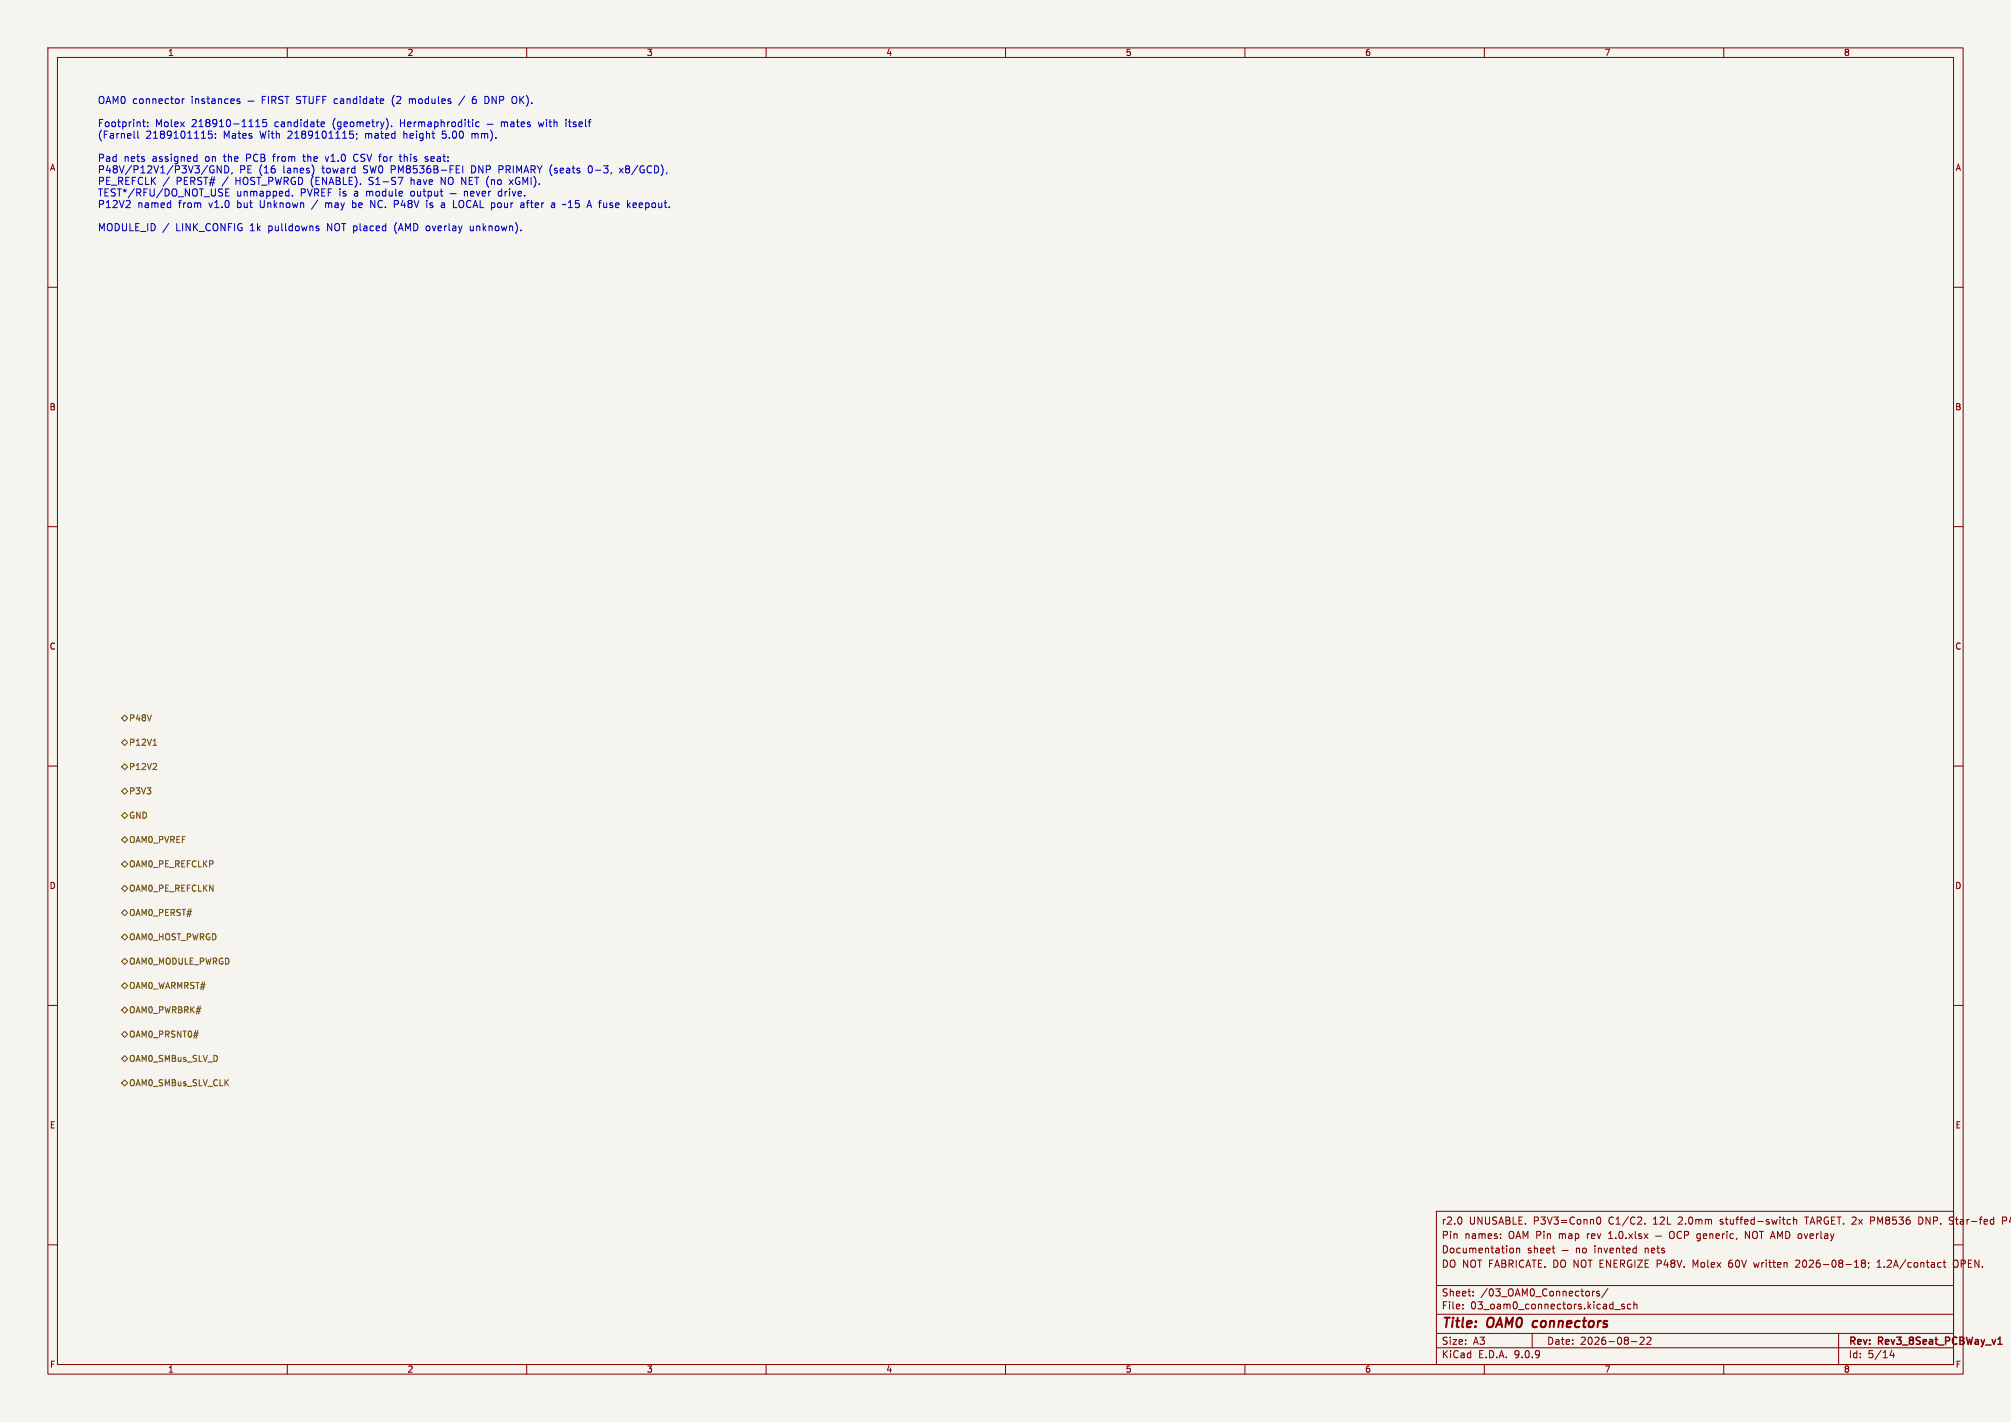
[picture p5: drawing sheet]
<svg xmlns="http://www.w3.org/2000/svg" width="420mm" height="297mm" viewBox="0 0 420 297" stroke-linecap="round" stroke-linejoin="round" font-family="sans-serif">
<path d="M0 0h420v297h-420z" fill="#f5f4ef" stroke="#f5f4ef" stroke-width=".21"/>
<g fill="none" stroke="#840000" stroke-width=".21">
<path d="M10 10h400v277h-400zM12 12h396v273h-396zM60 10v2M110 10v2M160 10v2M210 10v2M260 10v2M310 10v2M360 10v2M10 60h2M408 60h2M10 110h2"/>
<path d="M408 110h2M10 160h2M408 160h2M10 210h2M408 210h2M300 253h108v32h-108zM305.2 254.5v.9M313.4 258.5v.2M313.4 257.8v.1M333.6 254.3l.2-.1a.8 .8 0 0 1 .5 .7 .8 .8 0 0 1-.5 .8l-.2-.2-.2-.4zM335.9 258.7h.9M336.1 257.5l-.2 .1"/>
<path d="M343.5 255.5v.2M345.7 258.2h1.3M348.9 257.3l.1-.1a.5 .5 0 0 1 .7 .5v.5a.5 .5 0 0 1-.5 .5 .5 .5 0 0 1-.5-.5v-.5zM351.2 257.3a.71 .71 0 0 0-1 .5 .71 .71 0 0 0 .7 .9l.3-.2M351.8 258l.7-.1 .2-.2-.1-.4-.8-.1v1.5M355.1 257.7v1.2l-.3 .3-.4-.1M355.1 257.8l-.4-.1-.3 .3 .1 .6h.6M355.7 258.2l.7-.2v-.2l-.5-.1-.2 .2 .1 .7h.6M357.1 257.8l.2-.1 .4 .1v.9M357.1 257.7v1M358.4 258.2l.7-.2-.1-.2-.4-.1-.2 .2v.7h.6M359.7 257.7v1"/>
<path d="M360.2 257.7l-.5 .3M360.7 257.2v.1M360.7 257.7v1M362 257.8l-.4-.1-.3 .3 .1 .6h.6M362.7 258.6l-.1 .3M364.5 258.7v-1.5l.9 1.5M373.9 254.8l-.4-.1-.3 .3 .2 .6h.5M374.6 254.8l.2-.1 .4 .1v.9M374.6 254.2v1.5M376.9 254.2h.8M390.7 255h.5M391.2 254.2h-.5v1.5"/>
<path d="M401.3 254.3l-.6-.1v1.5l.6-.1M407.4 254.2l.5 .1M407.4 254.9l.5 .2M407.9 255.5l-.6 .2M418.2 255l.7-.1 .2-.2-.1-.4-.8-.1v1.5M10 260h2M300 278.5h108M300 274.5h108M300 268.5h108M305.5 273.2v.2M305.5 272.5v.1M307.7 270.5v.2"/>
<path d="M307.7 269.8v.1M315.6 260.7l.3 .1 .2 .2-.1 .5-.4 .2M316.7 260.8l.2-.1 .4 .1 .1 .9M316.7 260.7v1M320 278.5v3M324.2 260.7h.5M324.6 261.7h.1M326.2 261.2h1.3M329.2 260.8l.2-.1 .4 .1 .1 .9M329.2 260.7v1M330.7 260.8l.3-.1 .3 .3v.4l-.3 .3-.3-.1-.2-.2zM332.6 269.7v1"/>
<path d="M333 269.7l-.4 .3M334 269.8l-.3-.1-.3 .2 .1 .2 .5 .2v.3h-.6M335.8 269.1l-1.3 1.9M337.2 273.5h1.2M339.2 272.5l-.3-.1-.2 .2v.2l.5 .2v.3h-.5M340.6 272.5l-.4-.1-.3 .3 .1 .6h.6M341.2 272.5l.2-.1 .4 .1 .1 .9M341.2 271.9v1.5M342.5 279.4l.6-.1 .3 .4-1 1.1h1M343.9 279.4l.6-.1 .3 .4-.9 1.1h.9M354.1 264.3l-.5-1.1v1.5M361.3 263.3a1.01 1.01 0 0 0 0 1.4"/>
<path d="M361.3 263.8l-.3 .2M366.2 263.7l.3 1 .3-.7M375.6 263.2l-.6 .1M375.8 263.8l-.9 .9h1M384 278.5v6.5M387.3 264.7h.9M389 263.8l-.3-.3 .3-.3 .4 .1 .2 .2-.3 .3M389 263.8l-.3 .3v.3l.3 .3 .4-.1 .2-.2-.1-.4-.2-.2M389 263.8h.3M390.2 263.8v.1M390.3 264.6l-.1 .3M392 264.7h.9"/>
<path d="M392 263.6l.4-.4v1.5M405.8 263.7h.6M406 263.2v1.3l.4 .2M408 260h2M408.9 263.4l-.3-.2a.5 .5 0 0 0-.7 .5v.5a.5 .5 0 0 0 .4 .5 .5 .5 0 0 0 .6-.2M60 285v2M110 285v2M160 285v2M210 285v2M260 285v2M300 281.5h108M310 285v2"/>
<path d="M340.7 280.2h1.2M360 285v2M395.1 282l-.4 1.1h1M395.4 282.6v1"/>
</g>
<path d="M417.3 280.8h.8" fill="none" stroke="#840000" stroke-width=".3"/>
<path d="M320.2 276.1l-.2 .7 .4 .4" fill="none" stroke="#840000" stroke-width=".4"/>
<g fill="none" stroke="#725600" stroke-width=".21">
<path d="M25.4 150l.6-.6 .7 .6-.7 .6zM26 154.4l.7 .7-.7 .6-.6-.6zM32 155.7h.7M32.6 159.6v.4M25.4 175.4l.6-.6 .7 .6-.7 .6zM25.4 170.3l.6-.6 .7 .6-.7 .7zM25.4 165.2l.6-.6 .7 .6-.7 .7zM25.4 160.2l.6-.7 .7 .7-.7 .6zM26 179.8l.7 .7-.7 .6-.6-.6zM31.9 160.7h.8M25.4 185.6l.6-.7 .7 .7-.7 .6zM25.4 195.7l.6-.6 .7 .6-.7 .7z"/>
<path d="M25.4 190.6l.6-.6 .7 .6-.7 .7zM25.4 216l.6-.6 .7 .6-.7 .7zM25.4 211l.6-.7 .7 .7-.7 .6zM25.4 205.9l.6-.7 .7 .7-.7 .6zM25.4 200.8l.6-.6 .7 .6-.7 .6zM40.5 215.8h.9M25.4 226.2l.6-.6 .7 .6-.7 .6zM25.4 221.1l.6-.6 .7 .6-.7 .7z"/>
</g>
<g fill="none" stroke="#0000c2" stroke-width=".21">
<path d="M28 27.4v1.3l.2 .2M28.8 27.4v1.3l.2 .2M29.8 25.5h.5M30 25v1.2l.3 .3M30.8 26.3v.2M30.8 25.5v.2M35.3 37l-1.2 1.9M38.1 20.6v1M38.5 20.6l-.4 .3M40.7 32.7l.4 .1M41.1 32.2v1.5M41.1 33.6l-.4 .1"/>
<path d="M43.6 27.4l-.1 .7 .2-.2 .5 .1 .1 .6-.2 .3-.6-.2M44.4 35.5h.3v.5l-.4 .1M45 28.7v.2M45 27.9v.2M46.2 34.6v1.5l-.9-1.5v1.5M46.9 34.6v1.5a.78 .78 0 0 0 .8-.4 .78 .78 0 0 0-.1-.9M47.1 39.5v1.5h.7M48.5 36.1l-.2 .2M50.1 20.7l-.4-.1-.2 .2 .1 .3 .5 .1v.4h-.6M51.8 21.1h1.3M53.4 26.5h.9M53.4 25.4l.4-.4v1.5"/>
<path d="M54.8 20.8h.5M55.5 20.1h-.7v1.5M55.6 25h-.7l-.1 .7 .3-.2 .5 .1 .1 .2-.1 .5-.2 .2-.6-.2M56.1 20.1v1.5M56.8 20.9l.7-.1 .1-.2v-.3l-.8-.2v1.5M57.1 20.9l.5 .7M59.1 20.2l-.6-.1-.2 .2v.4l.6 .3 .2 .3-.3 .3h-.6M59.5 20.1h.8M59.9 20.1v1.5M60.3 39.5v1.5M62.8 20.2l-.6-.1-.2 .2v.4l.6 .3 .2 .3-.3 .3h-.6M63.2 32.7h.6"/>
<path d="M63.2 20.1h.9M63.6 20.1v1.5M64.6 20.1v1.2l.2 .3h.5l.1-.3v-1.2M66.1 20.8h.5M66.8 20.1h-.7v1.5M67.1 25.5h.5l.2 .3-.7 .2M67.1 26.4h.6M67.4 20.8h.5M67.9 32.7l.4 1M68.1 20.1h-.7v1.5M70.5 20.7l-.4-.1-.3 .3 .1 .7h.6M71.1 20.7h.6l.1 .9"/>
<path d="M71.8 21l-.5 .1-.2 .2 .2 .3h.5M72.5 20.8l.2-.2 .4 .1v.9M72.5 20.6v1M73.7 28l.1 .2v.5l-.2 .2-.5-.1M74.3 32.2a.81 .81 0 0 0-.5 .8 .81 .81 0 0 0 .5 .7M74.4 28l.1 .1M74.5 20.7l-.4-.1-.3 .3 .1 .7h.6M74.5 20.1v1.5M74.5 27.9v.2M74.6 28.8l-.2 .3M74.6 28l-.1 .1M75.2 20.1v.2"/>
<path d="M75.2 20.6v1M76.6 20.7l-.5-.1-.3 .3 .2 .7h.6M76.6 20.1v1.5M77.3 20.7h.5l.1 .9M77.9 21l-.5 .1-.2 .2 .2 .3h.5M78.4 20.6h.6M78.6 20.1v1.3l.4 .2M79.4 21.1l.7-.1v-.3l-.5-.1-.2 .2 .1 .8h.6M80.9 25.2l.2 .5-.2 .9M81.8 26.3v.2M82 20.6v1M83.3 32.7h.6"/>
<path d="M83.6 32.2v1.3l.3 .2M84.1 37l-.6 1.5M85.5 20.6v1M85.7 20.6l-.2 .2M85.8 37v1.5M85.9 37.6l-.1 .1M89.3 32.8l-.3-.1-.2 .2v.2l.5 .2v.3h-.5M92.1 38.5v-1.5l.9 1.5M92.3 28.7l.1 .1M92.4 27.4v.6M95.3 36.1h.7M95.3 34.6h.7"/>
<path d="M96.6 34.6v1.5M97 40v1M97.1 20.1l-1.3 1.9M98.6 27.9v1M98.6 27.9v.1M98.8 34.6h-.3v1.5h.3M99.2 20.7l-.4 .1-.2 .2M99.3 20.1l-.4 .1a1.01 1.01 0 0 0 0 1.4h.3M99.5 40l.3 1 .4-1M100.1 25.5h-.5l-.3 .2 .2 .7h.6M101.3 20.1l.7 .2M101.7 26h1.3"/>
<path d="M102 21.4l-.7 .2M102.1 40v1M104.7 25.6l.4-.1 .2 .2M104.7 25.5v1M105.3 25.7l.3-.2h.3l.1 1M105.3 25.7v.8M106.3 37.5l.8 1M106.7 25.5h.6v1M107.1 37.5l-.8 1M107.3 25.8l-.5 .1-.2 .2 .2 .4 .5-.1M107.8 25.5h.6M108.1 25v1.2l.3 .3"/>
<path d="M108.8 26l.8-.2-.1-.3h-.4l-.3 .2 .1 .7h.6M110.7 25.5h-.4l-.2 .2 .1 .2 .5 .1v.4h-.6M112.4 25.5l.3 1M118.2 25v.1M118.2 25.5v1M123.5 34.7l-.2-.1a.8 .8 0 0 0-.5 .8 .8 .8 0 0 0 .5 .7h.2M129.3 35.1l.8 1M130.1 35.1l-.8 1M35.3 46.6l-1.3 2M47.1 40.2h.5M60.3 40.9l-.1 .1M61.1 40.8v.2"/>
<path d="M66.2 47.7l.4 .1v.2l-.2 .2h-.3M66.2 47.2l.4 .1M68 42.4v1M68.1 42.4l-.1 .1M73.6 41.9v1.5M73.6 43.3l.5 .1M74.1 42.4h-.5M77.4 43.4v-1.5l.9 1.5M82.3 42.7h.6M82.5 47.1v1M89.8 43.3l.1 .1M89.8 42.4v.4"/>
<path d="M92.8 42.4v1M92.8 43.3l-.5 .1M92.8 42.7l-.5 .1M94 40.5h1.3M94.7 41.9v1.5M97.1 40l-.1 .1M97.6 40v1M98.2 47.2v.8l.4 .2M98.3 40v.9h.6M98.9 40l.1 .3-.7 .2M100.8 40v.9h.5M101.3 40l.1 .3-.7 .2"/>
<path d="M102.2 40l-.1 .2M104.2 40l-.1 .7 .1 .2 .4 .1M109.2 42.4l.2 .2v.8M109.4 43.3l-.1 .1M109.4 42.7l-.1 .1M109.9 42.4h.6M115.3 42.4h.3l.2 .2v.8M115.8 43.3l-.5 .1M115.8 42.7l-.5 .1M118.7 43.4h.9M119 42.1l.1-.2v1.5M132.3 42.4h.4l.2 .3-.7 .2"/>
<path d="M132.3 43.3h.5"/>
</g>
<g font-size="2.8" fill="#840000">
<text x="301" y="277.9">Title:</text>
<text x="310.6" y="277.9">OAM0</text>
<text x="321" y="277.9">connectors</text>
</g>
<g font-size="2.1" fill="#0000c2">
<text x="20.3" y="22">OAM0 connector</text>
<text x="40" y="22">instances</text>
<text x="82.6" y="22">(2</text>
<text x="86.3" y="22">modules</text>
<text x="99.8" y="22">6</text>
<text x="102.5" y="22">DNP OK).</text>
<text x="20.3" y="26.9">Footprint:</text>
<text x="20.3" y="29.3">(Farnell</text>
<text x="30.4" y="29.3">2189101115:</text>
<text x="32.4" y="26.9">Molex</text>
<text x="40.1" y="26.9">218910-1115</text>
<text x="46.7" y="29.3">Mates</text>
<text x="54.4" y="29.3">With</text>
<text x="57.5" y="26.9">candidate</text>
<text x="60.4" y="29.3">2189101115;</text>
<text x="69.7" y="26.9">(geometry).</text>
<text x="76.7" y="29.3">mated</text>
<text x="84" y="26.9">Hermaphroditic</text>
<text x="84.8" y="29.3">height</text>
<text x="93.1" y="29.3">5.00</text>
<text x="99.4" y="29.3">mm).</text>
<text x="113.4" y="26.9">with</text>
<text x="119.2" y="26.9">itself</text>
<text x="20.3" y="34.1">Pad</text>
<text x="25.8" y="34.1">nets</text>
<text x="31.8" y="34.1">assigned</text>
<text x="43" y="34.1">on</text>
<text x="47" y="34.1">the</text>
<text x="51.8" y="34.1">PCB</text>
<text x="57.6" y="34.1">from</text>
<text x="64.1" y="34.1">the</text>
<text x="68.9" y="34.1">v1.0</text>
<text x="74.9" y="34.1">CSV for</text>
<text x="84.8" y="34.1">this</text>
<text x="90.3" y="34.1">seat:</text>
<text x="20.3" y="36.5">P48V/P12V1/P3V3/GND,</text>
<text x="20.3" y="38.9">PE_REFCLK</text>
<text x="20.3" y="41.3">TEST*/RFU/DO_NOT_USE</text>
<text x="34" y="38.9">/</text>
<text x="36.8" y="38.9">PERST#</text>
<text x="46.6" y="38.9">/</text>
<text x="49.3" y="41.3">unmapped.</text>
<text x="49.4" y="38.9">HOST_PWRGD (ENABLE).</text>
<text x="50" y="36.5">PE (16</text>
<text x="59.3" y="36.5">lanes)</text>
<text x="62.8" y="41.3">PVREF is</text>
<text x="67.6" y="36.5">toward</text>
<text x="74.2" y="41.3">a</text>
<text x="76.3" y="36.5">SW0 PM8536B-FEI</text>
<text x="76.9" y="41.3">module</text>
<text x="77.6" y="38.9">S1-S7</text>
<text x="86.3" y="41.3">output</text>
<text x="86.5" y="38.9">have</text>
<text x="92.9" y="38.9">NO NET (no</text>
<text x="99.1" y="36.5">DNP PRIMARY (seats</text>
<text x="105.1" y="41.3">drive.</text>
<text x="107.8" y="38.9">xGMI).</text>
<text x="124" y="36.5">0-3,</text>
<text x="130.8" y="36.5">x8/GCD),</text>
<text x="20.3" y="43.8">P12V2</text>
<text x="28.7" y="43.8">named</text>
<text x="37.3" y="43.8">from</text>
<text x="43.8" y="43.8">v1.0</text>
<text x="49.8" y="43.8">but</text>
<text x="54.7" y="43.8">Unknown</text>
<text x="65.8" y="43.8">/</text>
<text x="68.6" y="43.8">may</text>
<text x="74.4" y="43.8">be</text>
<text x="78.4" y="43.8">NC.</text>
<text x="83.5" y="43.8">P48V</text>
<text x="90.4" y="43.8">is</text>
<text x="93.6" y="43.8">a</text>
<text x="96.3" y="43.8">LOCAL pour</text>
<text x="110.7" y="43.8">after</text>
<text x="117.3" y="43.8">a</text>
<text x="119.9" y="43.8">~15</text>
<text x="125.1" y="43.8">A fuse</text>
<text x="133.7" y="43.8">keepout.</text>
<text x="20.3" y="48.6">MODULE_ID /</text>
<text x="36.8" y="48.6">LINK_CONFIG</text>
<text x="52.4" y="48.6">1k</text>
<text x="56.3" y="48.6">pulldowns</text>
<text x="68.7" y="48.6">NOT placed</text>
<text x="83.1" y="48.6">(AMD overlay</text>
<text x="99.2" y="48.6">unknown).</text>
</g>
<g font-size="2.1" fill="#840000">
<text x="301" y="256">r2.0</text>
<text x="306.8" y="256">UNUSABLE.</text>
<text x="320.3" y="256">P3V3=Conn0</text>
<text x="336.1" y="256">C1/C2.</text>
<text x="345.5" y="256">12L</text>
<text x="350.9" y="256">2.0mm</text>
<text x="359.8" y="256">stuffed-switch</text>
<text x="377.7" y="256">TARGET. 2x</text>
<text x="391.6" y="256">PM8536</text>
<text x="401.8" y="256">DNP.</text>
<text x="408.4" y="256">Star-fed</text>
<text x="419.7" y="256">P</text>
<text x="301" y="262">Documentation</text>
<text x="301" y="259">Pin</text>
<text x="305.9" y="259">names:</text>
<text x="315.1" y="259">OAM Pin</text>
<text x="318.9" y="262">sheet</text>
<text x="325.8" y="259">map</text>
<text x="331.8" y="259">rev</text>
<text x="333.3" y="262">invented</text>
<text x="336.5" y="259">1.0.xlsx</text>
<text x="343.9" y="262">nets</text>
<text x="365.6" y="259">NOT AMD overlay</text>
<text x="301" y="265">DO NOT FABRICATE. DO NOT ENERGIZE P48V.</text>
<text x="354.2" y="265">Molex</text>
<text x="361.9" y="265">60V</text>
<text x="367.3" y="265">written</text>
<text x="376.2" y="265">2026-08-18;</text>
<text x="393.4" y="265">1.2A/contact</text>
<text x="409.4" y="265">OPEN.</text>
<text x="301" y="273.7">File:</text>
<text x="301" y="271">Sheet:</text>
<text x="307.1" y="273.7">03_oam0_connectors.kicad_sch</text>
<text x="309.2" y="271">/03_OAM0_Connectors/</text>
<text x="301" y="281.1">Size:</text>
<text x="307.6" y="281.1">A3</text>
<text x="323" y="281.1">Date:</text>
<text x="330" y="281.1">2026-08-22</text>
<text x="386" y="281.3">Rev:</text>
<text x="392.4" y="281.3">Rev3_8Seat_PCBWay_v1</text>
<text x="301" y="283.9">KiCad</text>
<text x="308.7" y="283.9">E.D.A.</text>
<text x="316.3" y="283.9">9.0.9</text>
<text x="386" y="283.9">Id:</text>
<text x="390.1" y="283.9">5/14</text>
</g>
<g font-size="1.8" fill="#840000">
<text x="35" y="11.9">1</text>
<text x="85" y="11.9">2</text>
<text x="135" y="11.9">3</text>
<text x="185" y="11.9">4</text>
<text x="235" y="11.9">5</text>
<text x="285" y="11.9">6</text>
<text x="335" y="11.9">7</text>
<text x="385" y="11.9">8</text>
<text x="10.3" y="35.9">A</text>
<text x="408.3" y="35.9">A</text>
<text x="10.3" y="85.9">B</text>
<text x="408.2" y="85.9">B</text>
<text x="10.3" y="135.9">C</text>
<text x="408.2" y="135.9">C</text>
<text x="10.3" y="185.9">D</text>
<text x="408.2" y="185.9">D</text>
<text x="10.3" y="235.9">E</text>
<text x="408.3" y="235.9">E</text>
<text x="10.3" y="285.9">F</text>
<text x="35" y="286.9">1</text>
<text x="85" y="286.9">2</text>
<text x="135" y="286.9">3</text>
<text x="185" y="286.9">4</text>
<text x="235" y="286.9">5</text>
<text x="285" y="286.9">6</text>
<text x="335" y="286.9">7</text>
<text x="385" y="286.9">8</text>
<text x="408.3" y="285.9">F</text>
</g>
<g font-size="1.8" fill="#725600">
<text x="26.9" y="155.9">P12V1</text>
<text x="26.9" y="150.9">P48V</text>
<text x="26.9" y="161">P12V2</text>
<text x="26.9" y="166.1">P3V3</text>
<text x="26.9" y="171.2">GND</text>
<text x="26.9" y="176.3">OAM0_PVREF</text>
<text x="26.9" y="181.3">OAM0_PE_REFCLKP</text>
<text x="26.9" y="186.4">OAM0_PE_REFCLKN</text>
<text x="26.9" y="191.5">OAM0_PERST#</text>
<text x="26.9" y="196.6">OAM0_HOST_PWRGD</text>
<text x="26.9" y="201.7">OAM0_MODULE_PWRGD</text>
<text x="26.9" y="206.7">OAM0_WARMRST#</text>
<text x="26.9" y="211.8">OAM0_PWRBRK#</text>
<text x="26.9" y="222">OAM0_SMBus_SLV_D</text>
<text x="26.9" y="216.9">OAM0_PRSNT0#</text>
<text x="26.9" y="227.1">OAM0_SMBus_SLV_CLK</text>
</g>
</svg>
